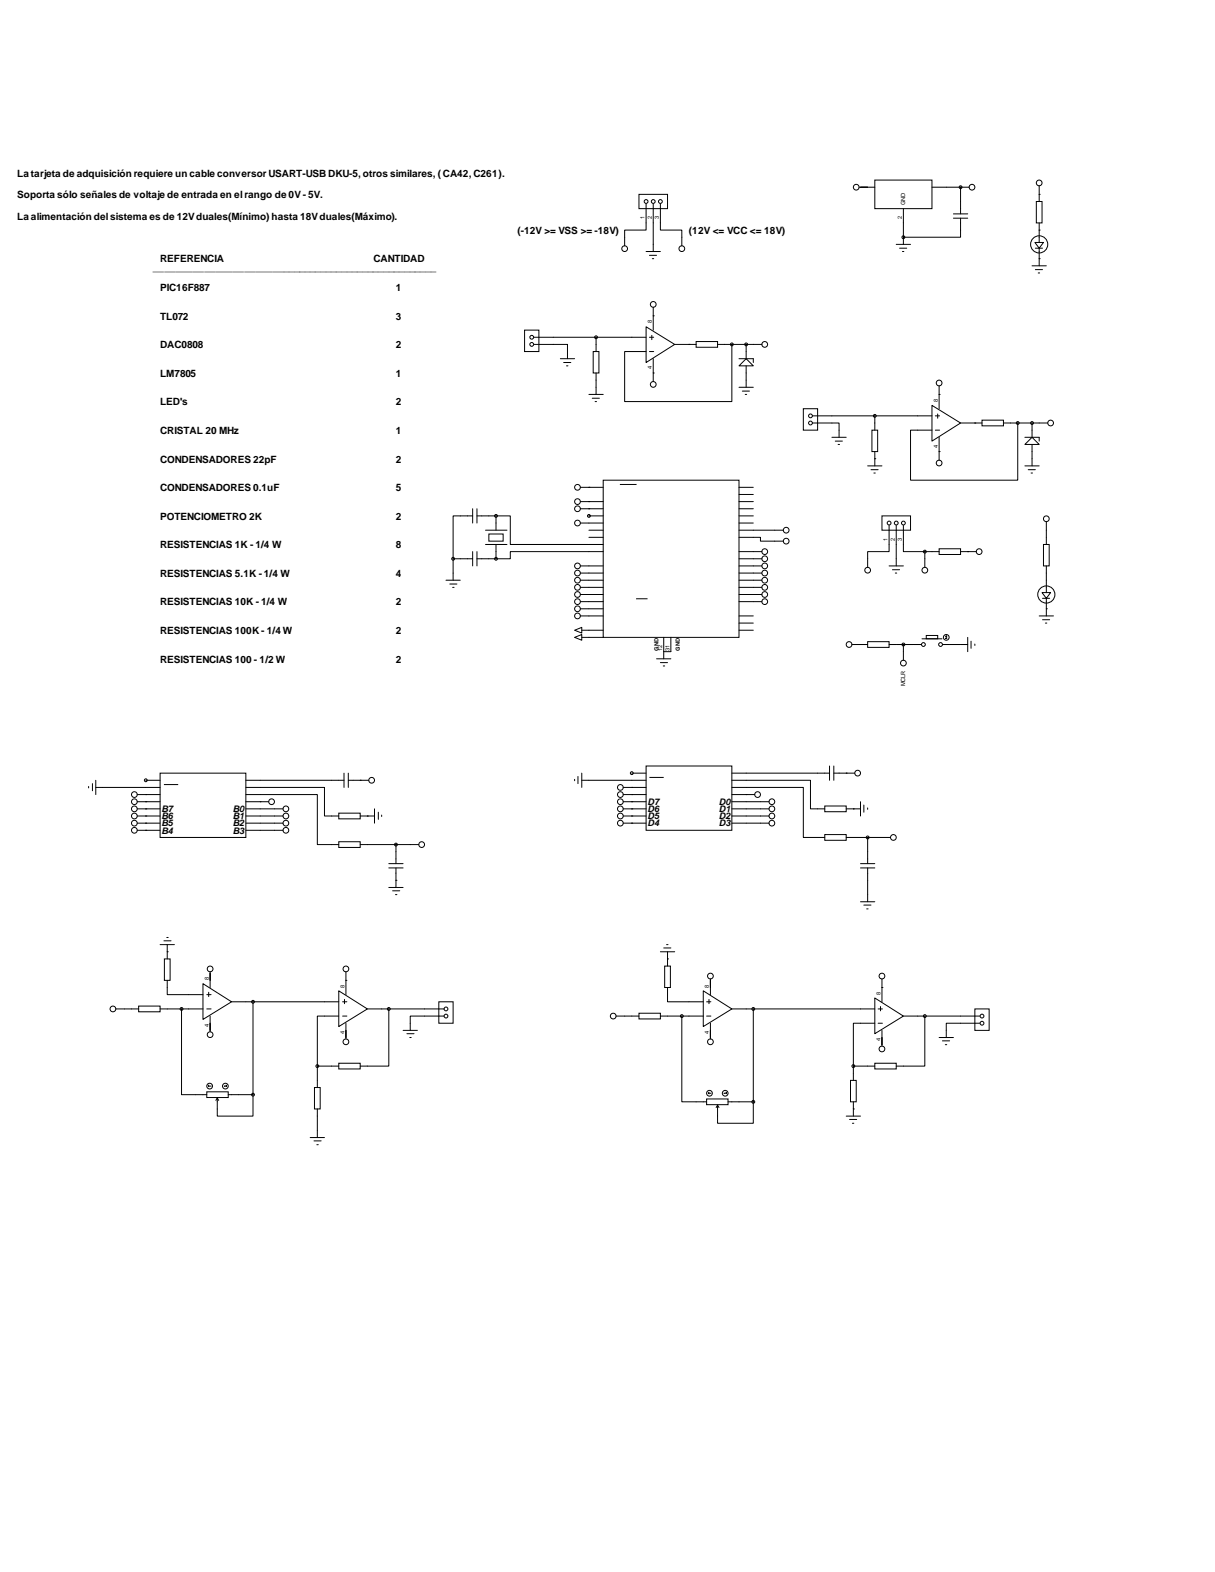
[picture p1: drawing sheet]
<svg xmlns="http://www.w3.org/2000/svg" width="216mm" height="279mm" viewBox="0 0 216 279" stroke-linecap="round" stroke-linejoin="round" font-family="sans-serif">
<g fill="none" stroke="#000" stroke-width=".18">
<path d="M113.5 34.5h5.1v2.6h-5.1zM114.8 36.2v4.7h-3.8v2.8M116.1 36.2v8.5M117.3 36.2v4.7h3.9v2.8M152.7 33.3h2.7M155.4 32h10.2v5.1h-10.2zM160.5 37.1v6.3M165.6 33.3h6.6M169.4 38.8h2.6M169.4 38h2.6M170.7 38.8v3.4h-10.2M170.7 33.3h.1"/>
<path d="M170.7 33.3v4.7M184.1 35.8h1.1v3.8h-1.1zM184.7 34.5h.1M184.7 33v2.8M184.7 39.6v3.5M93.2 58.7h2.6v3.8h-2.6zM94.9 59.9h19.9M105.9 59.9v2.6M114.8 58.1l5.1 3.1-5.1 3.2zM114.8 44.7h2.5M115.4 59.9h.8M115.4 45.4h1.3"/>
<path d="M115.8 59.6v.8M115.9 46h.3M116.1 56.1h.1M116.1 54.6v4.1M159.3 43.4h2.5M159.9 44.1h1.2M160.4 44.7h.2M160.5 42.2h.1M183.4 47.2h2.5M183.9 43.1h1.5l-.7 1zM184 44.1h1.3M184 47.9h1.3"/>
<path d="M184.5 48.5h.2M184.7 40.9h.1M184.7 46h.1M184.7 44.1v3.1M94.9 61.2h5.9v2.6M99.6 63.8h2.5M100.2 64.4h1.2M100.7 65h.2M104.6 70.1h2.6M105.2 70.8h1.3M105.4 62.5h1v3.8h-1zM105.7 71.4h.3"/>
<path d="M105.9 66.3v3.8M115.4 62.5h.8M116.1 66.3h.1M116.1 63.8v4M119.9 61.2h3.8M122.4 61.2h.1M123.7 60.7h3.8v1h-3.8zM127.5 61.2h7.9M130 61.2v10.2h-19v-8.9h3.8M131.3 63.8h2.6v.6M131.3 68.8h2.6M131.9 69.5h1.3"/>
<path d="M132.4 70.1h.3M132.6 63.8l1.3 1.2h-2.6zM132.6 61.2v2.6M132.6 65v3.8M142.7 72.6h2.6v3.9h-2.6zM144.4 75.2h4.7v2.5M144.4 73.9h21.2M147.8 77.7h2.6M148.4 78.4h1.3M148.9 79h.3M154.9 76.5h1.1v3.8h-1.1zM155.4 73.9v2.6"/>
<path d="M165.6 72.1l5.1 3.1-5.1 3.2zM166.2 73.9h.8M166.2 76.5h.8M166.6 73.6v.7M166.9 70.1h.1M166.9 68.6v4M166.9 77.7v4.1M170.7 75.2h3.8M173.2 75.2h.1M174.5 74.7h3.8v1h-3.8zM178.3 75.2h7.9M180.8 75.2v10.1h-19v-8.8h3.8"/>
<path d="M182.1 79l1.3-1.3 1.3 1.3zM182.1 77.7h2.6v.7M183.4 75.2v2.5M183.4 79v3.8M80.5 99.3v3.8M80.5 99.3h3.5M84 91.7h-3.5v7.6M84 90.4v2.6M84 98v2.6M84.8 99.3h3.3M84.8 91.7h3.3M84.8 90.4v2.6"/>
<path d="M84.8 98v2.6M86.3 94.2h3.8M86.3 96.8h3.8M86.9 94.9h2.5v1.3h-2.5zM88.1 91.7h2.6v5.1h16.5M88.1 91.7v2.5M88.1 96.8v2.5M103.1 89.2h4.1M103.1 90.4h4.1M103.1 93h4.1M103.1 86.6h4.1M104.6 86.6h.1"/>
<path d="M104.6 90.4h.1M104.6 91.7h.1M104.6 89.2h.1M104.6 94.2h2.6M104.6 91.7h2.6M104.6 95.5h2.6M107.2 85.3h24.1v28h-24.1zM107.2 98h-16.5v1.3h-2.6M110.2 86.1h2.9M131.3 95.5h3.8v.7h4.1M131.3 99.3h4.1M131.3 98h4.1"/>
<path d="M131.3 94.2h7.9M131.3 91.7h2.6M131.3 89.2h2.6M131.3 90.4h2.6M131.3 93h2.6M131.3 86.6h2.6M131.3 87.9h2.6M154.2 82.8h2.5M154.8 83.5h1.2M155.3 84.1h.2M155.4 81.5h.1M155.4 80.3v2.5"/>
<path d="M156.7 91.7h5.1v2.5h-5.1zM158 93.4v4.6h-3.8v2.8M159.3 93.4v7.2M160.5 93.4v4.6h3.8M164.3 98v2.8M164.3 98h2.6M166.9 97.5h3.8v1.1h-3.8zM166.9 80.3h.1M170.7 98h2.8M172 98h.1M182.1 82.8h2.6M182.7 83.5h1.3"/>
<path d="M183.2 84.1h.3M185.4 96.8h1v3.8h-1zM185.9 92.7v4.1M79.2 103.1h2.6M79.9 103.8h1.3M80.4 104.4h.3M102.1 112l1.3-.5v1zM102.1 113.3l1.3-.5v1zM103.1 100.6h4.1M103.1 101.9h4.1M103.1 103.1h4.1M103.1 104.4h4.1"/>
<path d="M103.1 105.7h4.1M103.1 106.9h4.1M103.1 108.2h4.1M103.1 109.5h4.1M103.4 112h3.8M103.4 113.3h3.8M113 106.4h2.1M116.7 117.1h2.5M117.3 117.8h1.3M117.9 118.4h.2M117.9 113.3v3.8M119.2 113.3v2.5h-1.3"/>
<path d="M131.3 100.6h4.1M131.3 101.9h4.1M131.3 103.1h4.1M131.3 104.4h4.1M131.3 105.7h4.1M131.3 106.9h4.1M131.3 109.5h2.6M131.3 110.7h2.6M131.3 112h2.6M151.4 114.6h2.8M152.9 114.6h.1M154.2 114h3.8v1.1h-3.8z"/>
<path d="M158 114.6h5.7M158 100.6h2.5M158.6 101.3h1.3M159.1 101.9h.2M160.5 114.6v2.7M163.8 113.5h3.6M164.6 112.9h2v.6h-2zM167.5 114.6h4.5M168 113.2l.2-.2-.1 .5M168.1 113.5h.1M168.1 113l.2 .2M168.3 113.5h-.2"/>
<path d="M172 113.3v2.5M172.6 114v1.2M173.2 114.5v.2M184.7 109.5h2.5M185.2 105.3h1.5l-.8 1zM185.3 110.2h1.2M185.3 106.3h1.2M185.8 110.7h.2M185.9 108.2h.1M185.9 100.6v4.7M185.9 106.3v3.2M15.7 139.8v.2"/>
<path d="M16.4 139.3v1.2M17 140h11.4M17 138.7v2.5M25.9 138.7h2.5M28.4 137.4h15.3v11.4h-15.3zM29.1 139.4h2.6M43.7 140h14v5h2.5M43.7 138.7h17.4M61.1 137.4v2.6M61.9 138.7h3.6M61.9 137.4v2.6M64 138.7h.1"/>
<path d="M102.1 138.5v.3M102.7 138v1.3M103.4 138.7h11.4M103.4 137.4v2.6M110.7 140h4.1M112.3 140h.1M112.3 137.4h2.5M114.8 136.1h15.2v11.5h-15.2zM115.4 138.2h2.5M130 140h12.7v8.8h3.9M130 138.7h14v5.1h2.6M130 137.4h17.4"/>
<path d="M147.4 136.1v2.6M148.2 137.4h3.7M148.2 136.1v2.6M150.4 137.4h.1M24.4 147.6h4M24.4 146.3h4M24.4 145h4M24.4 143.8h4M24.4 142.5h4M24.4 141.2h4M25.9 145h.1M25.9 143.8h.1"/>
<path d="M25.9 146.3h.1M25.9 147.6h.1M25.9 142.5h.1M25.9 141.2h.1M43.7 141.2h12.7v8.9h3.8M43.7 147.6h6.6M43.7 146.3h6.6M43.7 145h6.6M43.7 143.8h6.6M43.7 142.5h4.1M46.2 142.5h.1M60.2 149.6h3.8v1h-3.8z"/>
<path d="M60.2 144.5h3.8v1h-3.8zM64 145h2.5M64 150.1h10.4M65.3 145h.1M66.5 143.8v2.5M67.2 144.4v1.2M67.8 144.9v.2M69.1 154.3h2.5M69.1 153.5h2.5M69.1 157.7h2.5M69.8 158.3h1.2M70.3 159h.2"/>
<path d="M70.4 156.5h.1M70.4 150.1v3.4M70.4 154.3v3.4M110.7 146.3h4.1M110.7 145h4.1M110.7 143.8h4.1M110.7 142.5h4.1M110.7 141.2h4.1M112.3 143.8h.1M112.3 142.5h.1M112.3 145h.1M112.3 146.3h.1"/>
<path d="M112.3 141.2h.1M130 146.3h6.7M130 145h6.7M130 143.8h6.7M130 142.5h6.7M130 141.2h4.1M132.6 141.2h.1M146.6 148.3h3.8v1.1h-3.8zM146.6 143.3h3.8v1h-3.8zM150.4 143.8h2.5M150.4 148.8h7.8M151.6 143.8h.1"/>
<path d="M152.9 154.3h2.5M152.9 153.5h2.5M152.9 142.5v2.5M153.5 143.1v1.3M154.2 143.6v.2M154.2 148.8v4.7M154.2 154.3v6M20.6 179.3h4M24.6 178.8h3.8v1h-3.8zM28.4 179.3h7.7M28.4 167.9h2.6M29.1 167.2h1.3"/>
<path d="M29.2 170.4h1v3.8h-1zM29.6 166.6h.3M29.7 174.2v2.6h6.4M29.7 169.2h.1M29.7 167.9v2.5M32.3 179.3v15.3h4.4M36.1 174.8l5 3.3-5 3.1zM36.7 179.3h.8M36.7 176.8h.8M37.1 176.4v.7M37.3 172.7v2.8M41.1 178.1h19.1"/>
<path d="M45 178.1v16.5M60.2 176.1l5.1 3.2-5.1 3.2zM60.9 178.1h.7M61.2 177.6v.8M61.5 174.2h.1M61.5 172.7v4.1M65.3 179.3h13.6M69.1 179.3v10.2h-5.1M78 178.1h2.5v3.8h-2.5zM117.3 169.2h2.6M117.9 168.5h1.3M118.1 171.7h1v3.8h-1z"/>
<path d="M118.4 167.9h.3M118.6 175.5v2.6h6.4M118.6 170.4h.1M118.6 169.2v2.5M125 176.1l5 3.2-5 3.2zM125.6 178.1h.7M126 177.6v.8M126.2 174v2.8M130 179.3h25.4M133.9 179.3v16.5M152.9 160.3h2.5M153.5 160.9h1.3"/>
<path d="M154 161.5h.3M155.4 177.4l5.1 3.2-5.1 3.1zM156 179.3h.8M156.5 178.9v.8M156.7 175.5h.1M156.7 174v4.1M173.2 179.3h2.6v3.8h-2.6zM36.7 194.1h3.9v1h-3.9zM37 193l.2 .1M37 193h.6M37.2 192.9l-.2 .1M37.3 180.6v2.8"/>
<path d="M38.6 195.2l-.2 .4M38.6 195.2l.3 .4M39.9 193h.4M40.2 192.9l.1 .1M40.3 193l-.1 .1M40.6 194.6h4.4M45 194.6v3.8h-6.4v-3.2M55.9 193.3h1v3.8h-1zM56.4 189.5h3.8M56.4 189.5v3.8M56.4 197.1v5.1M60.2 189h3.8v1h-3.8z"/>
<path d="M60.2 180.6h-3.8v8.9M60.9 180.6h.7M61.5 181.9v2.8M71.6 183.1h2.6M72.3 183.7h1.3M72.8 184.4h.3M78.9 180.6h-6v2.5M109.5 180.6h4M113.5 180.1h3.8v1h-3.8zM117.3 180.6h7.7M121.2 180.6v15.2h4.4M125.6 195.3h3.8v1h-3.8z"/>
<path d="M125.6 180.6h.7M125.8 194.3l.3 .1M125.8 194.3h.6M126.1 194.1l-.3 .2M126.2 181.9v2.8M127.5 196.4l-.2 .4M127.5 196.4l.3 .4M128.7 194.3h.4M129.1 194.1v.2M129.1 194.3v.1M129.4 195.8h4.5M133.9 195.8v3.8h-6.4v-3.2"/>
<path d="M150.4 198.4h2.5M151 199h1.2M151.1 192h1v3.8h-1zM151.5 199.6h.2M151.6 197.1h.1M151.6 189.5h3.8M151.6 189.5v2.5M151.6 195.8v2.6M155.4 189h3.9v1h-3.9zM155.4 181.9h-3.8v7.6M156 181.9h.8M156.7 183.1v2.8"/>
<path d="M160.5 180.6h13.6M164.3 180.6v8.9h-5M166.9 184.4h2.5M167.5 185h1.2M168 185.7h.2M174.1 181.9h-6v2.5M55.1 202.2h2.6M55.8 202.8h1.3M56.3 203.5h.3"/>
<circle cx="114.8" cy="35.8" r=".34"/>
<circle cx="116.1" cy="35.8" r=".34"/>
<circle cx="117.3" cy="35.8" r=".34"/>
<circle cx="152.1" cy="33.3" r=".51"/>
<circle cx="170.7" cy="33.3" r=".25"/>
<circle cx="172.7" cy="33.3" r=".51"/>
<circle cx="184.7" cy="32.5" r=".51"/>
<circle cx="94.5" cy="59.9" r=".34"/>
<circle cx="105.9" cy="59.9" r=".25"/>
<circle cx="111" cy="44.2" r=".51"/>
<circle cx="116.1" cy="54.1" r=".51"/>
<circle cx="121.2" cy="44.2" r=".51"/>
<circle cx="160.5" cy="42.2" r=".25"/>
<circle cx="184.7" cy="43.4" r="1.52"/>
<circle cx="94.5" cy="61.2" r=".34"/>
<circle cx="116.1" cy="68.3" r=".51"/>
<circle cx="130" cy="61.2" r=".25"/>
<circle cx="132.6" cy="61.2" r=".25"/>
<circle cx="135.9" cy="61.2" r=".51"/>
<circle cx="144" cy="75.2" r=".34"/>
<circle cx="144" cy="73.9" r=".34"/>
<circle cx="155.4" cy="73.9" r=".25"/>
<circle cx="166.9" cy="68.1" r=".51"/>
<circle cx="180.8" cy="75.2" r=".25"/>
<circle cx="183.4" cy="75.2" r=".25"/>
<circle cx="186.7" cy="75.2" r=".51"/>
<circle cx="80.5" cy="99.3" r=".25"/>
<circle cx="88.1" cy="99.3" r=".25"/>
<circle cx="88.1" cy="91.7" r=".25"/>
<circle cx="102.6" cy="86.6" r=".51"/>
<circle cx="102.6" cy="93" r=".51"/>
<circle cx="102.6" cy="90.4" r=".51"/>
<circle cx="102.6" cy="89.2" r=".51"/>
<circle cx="104.6" cy="91.7" r=".25"/>
<circle cx="135.9" cy="98" r=".51"/>
<circle cx="135.9" cy="99.3" r=".51"/>
<circle cx="139.7" cy="96.2" r=".51"/>
<circle cx="139.7" cy="94.2" r=".51"/>
<circle cx="158" cy="93" r=".34"/>
<circle cx="159.3" cy="93" r=".34"/>
<circle cx="160.5" cy="93" r=".34"/>
<circle cx="164.3" cy="98" r=".25"/>
<circle cx="166.9" cy="82.3" r=".51"/>
<circle cx="174" cy="98" r=".51"/>
<circle cx="185.9" cy="92.2" r=".51"/>
<circle cx="102.6" cy="108.2" r=".51"/>
<circle cx="102.6" cy="101.9" r=".51"/>
<circle cx="102.6" cy="100.6" r=".51"/>
<circle cx="102.6" cy="103.1" r=".51"/>
<circle cx="102.6" cy="105.7" r=".51"/>
<circle cx="102.6" cy="106.9" r=".51"/>
<circle cx="102.6" cy="109.5" r=".51"/>
<circle cx="102.6" cy="104.4" r=".51"/>
<circle cx="135.9" cy="101.9" r=".51"/>
<circle cx="135.9" cy="103.1" r=".51"/>
<circle cx="135.9" cy="106.9" r=".51"/>
<circle cx="135.9" cy="100.6" r=".51"/>
<circle cx="135.9" cy="105.7" r=".51"/>
<circle cx="135.9" cy="104.4" r=".51"/>
<circle cx="150.9" cy="114.6" r=".51"/>
<circle cx="154.2" cy="101.3" r=".51"/>
<circle cx="160.5" cy="117.9" r=".51"/>
<circle cx="160.5" cy="114.6" r=".25"/>
<circle cx="164.1" cy="114.6" r=".34"/>
<circle cx="164.3" cy="101.3" r=".51"/>
<circle cx="167.1" cy="114.6" r=".34"/>
<circle cx="168.1" cy="113.3" r=".51"/>
<circle cx="185.9" cy="105.7" r="1.52"/>
<circle cx="25.9" cy="138.7" r=".25"/>
<circle cx="66" cy="138.7" r=".51"/>
<circle cx="110.2" cy="140" r=".51"/>
<circle cx="112.3" cy="137.4" r=".25"/>
<circle cx="152.4" cy="137.4" r=".51"/>
<circle cx="23.9" cy="146.3" r=".51"/>
<circle cx="23.9" cy="141.2" r=".51"/>
<circle cx="23.9" cy="143.8" r=".51"/>
<circle cx="23.9" cy="145" r=".51"/>
<circle cx="23.9" cy="147.6" r=".51"/>
<circle cx="23.9" cy="142.5" r=".51"/>
<circle cx="48.3" cy="142.5" r=".51"/>
<circle cx="50.8" cy="146.3" r=".51"/>
<circle cx="50.8" cy="143.8" r=".51"/>
<circle cx="50.8" cy="147.6" r=".51"/>
<circle cx="50.8" cy="145" r=".51"/>
<circle cx="70.4" cy="150.1" r=".25"/>
<circle cx="74.9" cy="150.1" r=".51"/>
<circle cx="110.2" cy="146.3" r=".51"/>
<circle cx="110.2" cy="141.2" r=".51"/>
<circle cx="110.2" cy="143.8" r=".51"/>
<circle cx="110.2" cy="145" r=".51"/>
<circle cx="110.2" cy="142.5" r=".51"/>
<circle cx="134.6" cy="141.2" r=".51"/>
<circle cx="137.2" cy="146.3" r=".51"/>
<circle cx="137.2" cy="143.8" r=".51"/>
<circle cx="137.2" cy="145" r=".51"/>
<circle cx="137.2" cy="142.5" r=".51"/>
<circle cx="154.2" cy="148.8" r=".25"/>
<circle cx="158.7" cy="148.8" r=".51"/>
<circle cx="20.1" cy="179.3" r=".51"/>
<circle cx="32.3" cy="179.3" r=".25"/>
<circle cx="37.3" cy="172.2" r=".51"/>
<circle cx="45" cy="178.1" r=".25"/>
<circle cx="61.5" cy="172.2" r=".51"/>
<circle cx="69.1" cy="179.3" r=".25"/>
<circle cx="79.2" cy="179.3" r=".34"/>
<circle cx="126.2" cy="173.5" r=".51"/>
<circle cx="133.9" cy="179.3" r=".25"/>
<circle cx="156.7" cy="173.5" r=".51"/>
<circle cx="37.3" cy="193" r=".51"/>
<circle cx="37.3" cy="183.9" r=".51"/>
<circle cx="40" cy="193" r=".51"/>
<circle cx="45" cy="194.6" r=".25"/>
<circle cx="56.4" cy="189.5" r=".25"/>
<circle cx="61.5" cy="185.2" r=".51"/>
<circle cx="79.2" cy="180.6" r=".34"/>
<circle cx="109" cy="180.6" r=".51"/>
<circle cx="121.2" cy="180.6" r=".25"/>
<circle cx="126.1" cy="194.3" r=".51"/>
<circle cx="126.2" cy="185.2" r=".51"/>
<circle cx="128.9" cy="194.3" r=".51"/>
<circle cx="133.9" cy="195.8" r=".25"/>
<circle cx="151.6" cy="189.5" r=".25"/>
<circle cx="156.7" cy="186.4" r=".51"/>
<circle cx="164.3" cy="180.6" r=".25"/>
<circle cx="174.5" cy="181.9" r=".34"/>
<circle cx="174.5" cy="180.6" r=".34"/>
</g>
<g font-size="1.8">
<text x="3" y="31.4">La tarjeta de adquisición requiere un cable conversor USART-USB DKU-5, otros similares, ( CA42, C261).</text>
<text x="3" y="35.2">Soporta sólo señales de voltaje de entrada en el rango de 0V - 5V.</text>
<text x="3" y="39">La alimentación del sistema es de 12V duales(Mínimo) hasta 18V duales(Máximo).</text>
<text x="91.9" y="41.6">(-12V &gt;= VSS &gt;= -18V)</text>
<text x="122.4" y="41.6">(12V &lt;= VCC &lt;= 18V)</text>
<text x="28.4" y="46.7">REFERENCIA</text>
<text x="66.4" y="46.7">CANTIDAD</text>
<text x="27.2" y="48.2">____________________________________________________</text>
<text x="28.4" y="51.7">PIC16F887</text>
<text x="70.4" y="51.7">1</text>
<text x="28.4" y="56.8">TL072</text>
<text x="70.4" y="56.8">3</text>
<text x="28.4" y="61.9">DAC0808</text>
<text x="70.4" y="61.9">2</text>
<text x="28.4" y="67">LM7805</text>
<text x="70.4" y="67">1</text>
<text x="28.4" y="77.1">CRISTAL 20 MHz</text>
<text x="28.4" y="72.1">LED's</text>
<text x="70.4" y="77.1">1</text>
<text x="70.4" y="72.1">2</text>
<text x="28.4" y="82.2">CONDENSADORES 22pF</text>
<text x="70.4" y="82.2">2</text>
<text x="28.4" y="87.3">CONDENSADORES 0.1uF</text>
<text x="70.4" y="87.3">5</text>
<text x="28.4" y="92.4">POTENCIOMETRO 2K</text>
<text x="70.4" y="92.4">2</text>
<text x="28.4" y="97.5">RESISTENCIAS 1K - 1/4 W</text>
<text x="70.4" y="97.5">8</text>
<text x="28.4" y="107.6">RESISTENCIAS 10K - 1/4 W</text>
<text x="28.4" y="102.5">RESISTENCIAS 5.1K - 1/4 W</text>
<text x="70.4" y="107.6">2</text>
<text x="70.4" y="102.5">4</text>
<text x="28.4" y="112.7">RESISTENCIAS 100K - 1/4 W</text>
<text x="70.4" y="112.7">2</text>
<text x="28.4" y="117.8">RESISTENCIAS 100 - 1/2 W</text>
<text x="70.4" y="117.8">2</text>
</g>
<g font-size="1.6">
<text x="115.1" y="143.1">D7</text>
<text x="127.8" y="143.1">D0</text>
<text x="28.7" y="144.4">B7</text>
<text x="28.7" y="145.6">B6</text>
<text x="28.7" y="146.9">B5</text>
<text x="28.7" y="148.2">B4</text>
<text x="41.4" y="144.4">B0</text>
<text x="41.4" y="145.6">B1</text>
<text x="41.4" y="146.9">B2</text>
<text x="41.4" y="148.2">B3</text>
<text x="115.1" y="144.4">D6</text>
<text x="115.1" y="145.6">D5</text>
<text x="115.1" y="146.9">D4</text>
<text x="127.8" y="144.4">D1</text>
<text x="127.8" y="145.6">D2</text>
<text x="127.8" y="146.9">D3</text>
</g>
<g font-size="1">
<text x="114.6" y="38.9" transform="rotate(-90 114.6 38.9)">1</text>
<text x="115.8" y="38.9" transform="rotate(-90 115.8 38.9)">2</text>
<text x="117.1" y="38.9" transform="rotate(-90 117.1 38.9)">3</text>
<text x="160.3" y="38.9" transform="rotate(-90 160.3 38.9)">2</text>
<text x="160.9" y="36.5" transform="rotate(-90 160.9 36.5)">GND</text>
<text x="115.8" y="57.4" transform="rotate(-90 115.8 57.4)">8</text>
<text x="115.8" y="65.6" transform="rotate(-90 115.8 65.6)">4</text>
<text x="166.6" y="71.4" transform="rotate(-90 166.6 71.4)">8</text>
<text x="166.6" y="79.6" transform="rotate(-90 166.6 79.6)">4</text>
<text x="157.7" y="96.1" transform="rotate(-90 157.7 96.1)">1</text>
<text x="159" y="96.1" transform="rotate(-90 159 96.1)">2</text>
<text x="160.3" y="96.1" transform="rotate(-90 160.3 96.1)">3</text>
<text x="117" y="115.7" transform="rotate(-90 117 115.7)">GND</text>
<text x="117.7" y="115.7" transform="rotate(-90 117.7 115.7)">12</text>
<text x="119" y="115.7" transform="rotate(-90 119 115.7)">31</text>
<text x="120.8" y="115.7" transform="rotate(-90 120.8 115.7)">GND</text>
<text x="160.9" y="122" transform="rotate(-90 160.9 122)">MCLR</text>
<text x="37.1" y="174.2" transform="rotate(-90 37.1 174.2)">8</text>
<text x="61.2" y="175.5" transform="rotate(-90 61.2 175.5)">8</text>
<text x="126" y="175.5" transform="rotate(-90 126 175.5)">8</text>
<text x="156.5" y="176.8" transform="rotate(-90 156.5 176.8)">8</text>
<text x="37.1" y="182.5" transform="rotate(-90 37.1 182.5)">4</text>
<text x="61.2" y="183.7" transform="rotate(-90 61.2 183.7)">4</text>
<text x="126" y="183.7" transform="rotate(-90 126 183.7)">4</text>
<text x="156.5" y="185" transform="rotate(-90 156.5 185)">4</text>
</g>
</svg>
